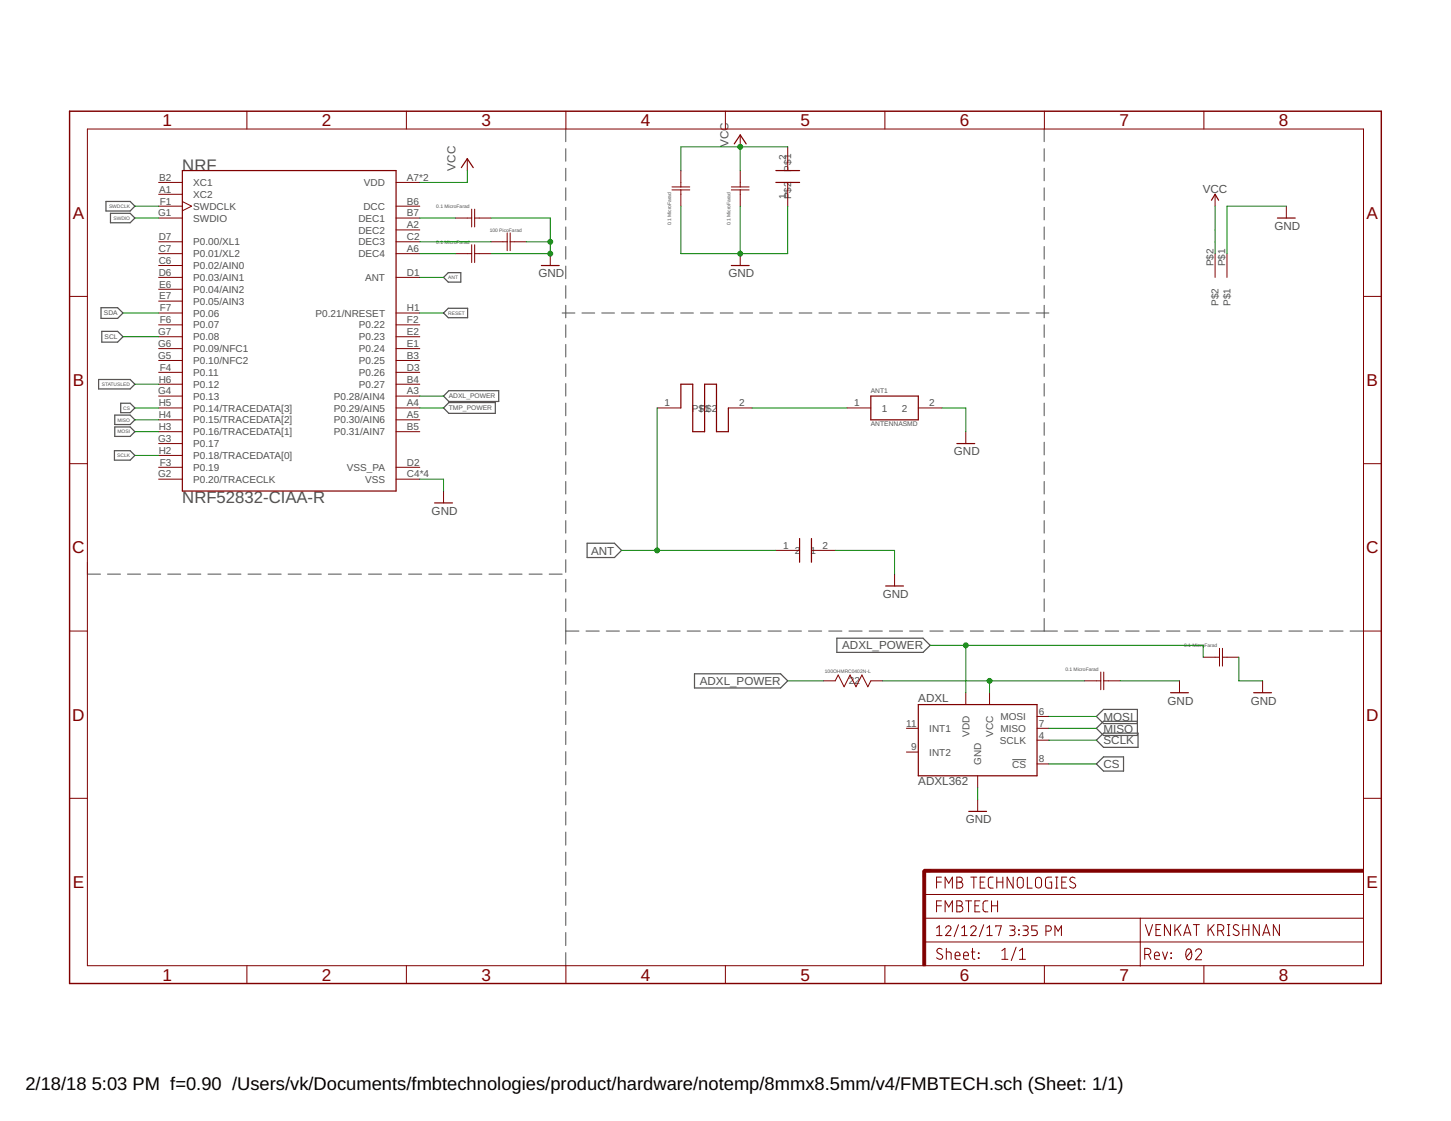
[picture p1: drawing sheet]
<svg xmlns="http://www.w3.org/2000/svg" width="279mm" height="216mm" viewBox="0 0 279 216" stroke-linecap="round" stroke-linejoin="round" font-family="sans-serif">
<g fill="none" stroke="#505050" stroke-width=".19">
<path d="M108.9 24.8v2.5M108.9 28.6v2.5M108.9 32.4v2.4M108.9 36.2v2.4M108.9 39.9v2.5M201.1 24.8v2.5M201.1 28.6v2.5M201.1 32.4v2.4M201.1 36.2v2.4M201.1 39.9v2.5M108.9 43.7v2.4M108.9 47.5v2.4"/>
<path d="M108.9 51.2v2.5M108.9 55v2.4M108.9 58.8v2.4M201.1 43.7v2.4M201.1 47.5v2.4M201.1 51.2v2.5M201.1 55v2.4M201.1 58.8v2.4M108.2 60.3h2.5M108.9 62.6v2.4M108.9 66.3v2.4M108.9 70.1v2.4"/>
<path d="M108.9 73.9v2.4M108.9 77.6v2.5M112.1 60.3h2.4M115.9 60.3h2.4M119.7 60.3h2.4M123.5 60.3h2.4M127.3 60.3h2.4M131.1 60.3h2.4M134.9 60.3h2.4M138.7 60.3h2.4M142.5 60.3h2.4M146.3 60.3h2.4"/>
<path d="M150.1 60.3h2.4M153.9 60.3h2.4M157.7 60.3h2.4M161.5 60.3h2.4M165.3 60.3h2.4M169.1 60.3h2.5M172.9 60.3h2.4M176.7 60.3h2.5M180.5 60.3h2.5M184.3 60.3h2.5M188.1 60.3h2.5M191.9 60.3h2.5"/>
<path d="M195.7 60.3h2.5M199.5 60.3h2.5M201.1 62.6v2.4M201.1 66.3v2.4M201.1 70.1v2.4M201.1 73.9v2.4M201.1 77.6v2.5M108.9 81.4v2.4M108.9 85.2v2.4M108.9 89v2.4M108.9 92.7v2.4M108.9 96.5v2.4"/>
<path d="M201.1 81.4v2.4M201.1 85.2v2.4M201.1 89v2.4M201.1 92.7v2.4M201.1 96.5v2.4M16.8 108.3v2.3h2.5M20.7 110.6h2.5M24.6 110.6h2.5M28.4 110.6h2.5M32.3 110.6h2.5M36.2 110.6h2.5M40 110.6h2.5"/>
<path d="M43.9 110.6h2.5M47.8 110.6h2.5M51.6 110.6h2.5M55.5 110.6h2.5M59.4 110.6h2.5M63.2 110.6h2.5M67.1 110.6h2.5M71 110.6h2.5M74.8 110.6h2.5M78.7 110.6h2.5M82.5 110.6h2.6M86.4 110.6h2.5"/>
<path d="M90.3 110.6h2.5M94.1 110.6h2.6M98 110.6h2.5M101.9 110.6h2.5M105.7 110.6h2.5M108.9 100.3v2.4M108.9 104v2.4M108.9 107.8v2.4M108.9 111.6v2.4M108.9 115.3v2.5M108.9 119.1v5M201.1 100.3v2.4"/>
<path d="M201.1 104v2.4M201.1 107.8v2.4M201.1 111.6v2.4M201.1 115.3v2.5M201.1 119.1v2.4M108.9 125.4v2.5M108.9 129.3v2.5M108.9 133.2v2.5M108.9 137v2.6M108.9 121.5h2.6M112.8 121.5h2.6M116.7 121.5h2.6"/>
<path d="M120.6 121.5h2.6M124.5 121.5h2.6M128.4 121.5h2.6M132.3 121.5h2.6M136.2 121.5h2.5M140.1 121.5h2.5M144 121.5h2.5M147.9 121.5h2.5M151.8 121.5h2.5M155.7 121.5h2.5M159.6 121.5h2.5M163.5 121.5h2.5"/>
<path d="M167.4 121.5h2.5M171.3 121.5h2.5M175.2 121.5h2.5M179 121.5h2.6M182.9 121.5h2.6M186.8 121.5h2.6M190.7 121.5h2.6M194.6 121.5h2.6M198.5 121.5h5.1M205 121.5h2.6M208.9 121.5h2.6M212.8 121.5h2.6"/>
<path d="M216.8 121.5h2.6M220.7 121.5h2.6M224.6 121.5h2.6M228.5 121.5h2.6M232.5 121.5h2.6M236.4 121.5h2.6M240.3 121.5h2.6M244.3 121.5h2.5M248.2 121.5h2.6M252.1 121.5h2.6M256 121.5h2.6M260 121.5h2.6"/>
<path d="M108.9 140.9v2.5M108.9 144.8v2.5M108.9 148.6v2.6M108.9 152.5v2.5M108.9 156.4v2.5M194.9 146.3h2.7M108.9 160.3v2.5M108.9 164.1v2.5M108.9 168v2.5M108.9 171.9v2.5M108.9 175.7v2.5M108.9 179.6v2.5"/>
<path d="M108.9 183.5v2.5"/>
</g>
<g fill="none" stroke="#505050" stroke-width=".23">
<path d="M20.4 38.8h4.7l.9 .9-.9 .9h-4.7zM19.5 59.3h3.1l1.1 1-1.1 1h-3.1zM21.3 41.1h3.8l.9 .9-.9 .9h-3.8zM85.4 53.4l.9-.9h2.4v1.8h-2.4zM19 73.1h6.1l.9 .9-.9 .9h-6.1zM19.6 63.8h3l1.1 1.1-1.1 1h-3zM22.1 79.9h3l.9 1-.9 .9h-3zM23.2 77.7h1.9l.9 .9-.9 .9h-1.9zM85.4 60.3l.9-.9h3.7v1.8h-3.7zM86.4 75.2h9.6v2.1h-9.6l-1-1zM86.4 77.5h9v2.1h-9l-1-1zM22 86.8h3.1l.9 .9-.9 .9h-3.1z"/>
<path d="M22.1 82.2h3l.9 .9-.9 1h-3zM113.1 104.6h5.2l1.4 1.4-1.4 1.4h-5.2zM133.7 129.8h16.6l1.4 1.3-1.4 1.4h-16.6zM161.1 122.9h16.6l1.4 1.4-1.4 1.3h-16.6zM219 138.9h-6.5l-1.4 1.4 1.4 1.3h6.5v-5h-6.5l-1.4 1.4 1.4 1.4h6.5M211.1 142.6l1.4-1.4h6.6v2.7h-6.6zM211.1 147.1l1.4-1.3h3.8v2.7h-3.8z"/>
</g>
<g fill="#800000" stroke="#800000" stroke-width=".19">
<path d="M177.7 167.7h.5v18.3h-.5z"/>
<path d="M178 167.4h84.6v.6h-84.6z"/>
</g>
<g fill="none" stroke="#800000" stroke-width=".19">
<path d="M16.8 24.8h245.8v161.2h-245.8zM30.5 37.4h4.6M30.5 35.1h4.6M30.5 39.7h4.6M35.1 38.8l1.8 .9-1.8 .9M47.5 21.4v3.4M76.3 35.1h4.5M76.3 39.7h4.5M78.3 21.4v3.4M90 30.6v2.3M109 21.4v3.4M129.4 36.6h3.4"/>
<path d="M129.4 36h3.4M131.1 32.9v3.1M131.1 36.6v3.1M139.7 21.4v3.4M140.8 36.6h3.5M140.8 36h3.5M142.5 26v2.3M142.5 32.9v3.1M142.5 36.6v3.1M151.7 28.3v4.6M151.7 35.1v4.6M170.4 21.4v3.4"/>
<path d="M201.1 21.4v3.4M231.8 21.4v3.4M234 37.4v2.3M247.7 39.7v2.3M13.4 57.1h3.4M30.5 48.9h4.6M30.5 42h4.6M30.5 46.6h4.6M30.5 51.1h4.6M30.5 53.4h4.6M30.5 55.7h4.6M30.5 58h4.6"/>
<path d="M76.3 44.3h4.5M76.3 48.9h4.5M76.3 42h4.5M76.3 46.6h4.5M76.3 53.4h4.5M87.7 48.9h3.1M87.7 42h3.1M90.8 40.3v3.4M90.8 47.1v3.5M91.4 48.9h3.2M91.4 42h3.2M91.4 40.3v3.4"/>
<path d="M91.4 47.1v3.5M94.6 46.6h3.1M97.7 44.9v3.4M98.2 46.6h3.2M98.2 44.9v3.4M106 48.9v2.2M142.5 48.9v2.2M234 48.9v4.5M236.3 48.9v4.5M262.6 57.1h3.4M30.5 76.3h4.6M30.5 78.6h4.6"/>
<path d="M30.5 69.4h4.6M30.5 71.7h4.6M30.5 74h4.6M30.5 60.3h4.6M30.5 62.6h4.6M30.5 64.9h4.6M30.5 67.1h4.6M76.3 76.3h4.5M76.3 78.6h4.5M76.3 69.4h4.5M76.3 71.7h4.5M76.3 74h4.5"/>
<path d="M76.3 60.3h4.5M76.3 62.6h4.5M76.3 64.9h4.5M76.3 67.1h4.5M126.5 78.6h4.6M140.3 78.6h4.5M163.1 78.6h4.6M176.8 78.6h4.6M13.4 89.3h3.4M30.5 80.9h4.6M30.5 83.1h4.6M30.5 85.4h4.6"/>
<path d="M30.5 87.7h4.6M30.5 90h4.6M30.5 92.3h4.6M76.3 80.9h4.5M76.3 83.1h4.5M76.3 90h4.5M76.3 92.3h4.5M85.4 94.6v2.3M186 83.1v2.3M262.6 89.3h3.4M149.4 106h4.6M156.3 106h4.5"/>
<path d="M172.3 110.6v2.3M13.4 121.5h3.4M158.5 131.1h2.3l.6-1.1 1.1 2.3 1.2-2.3 1.1 2.3 1.2-2.3 1.1 2.3 .6-1.2h2.3M186 133.4v2.3M190.5 133.4v2.3M199.7 138h2.3M208.8 131.1h3.2M212 129.4v3.4M212.5 131.1h3.2M212.5 129.4v3.4M227.1 131.1v2.3M231.7 126.6h3.1"/>
<path d="M234.8 124.9v3.4M235.4 126.6h3.1M235.4 124.9v3.4M243.1 131.1v2.3M262.6 121.5h3.4M13.4 153.8h3.4M174.5 140.3h2.3M174.5 144.8h2.3M188.3 149.4v2.3M188.3 154v2.3M199.7 140.3h2.3M199.7 142.6h2.3"/>
<path d="M199.7 147.1h2.3M262.6 153.8h3.4M178 176.8h84.6M178 172.3h84.6M180.3 174.5h1M180.3 178.7l.6-.4v1.9M180.3 169.9h1M181.3 168.9h-1v2.1M181.3 173.5h-1v2.1M182 171v-2.1l.7 1.2 .7-1.2v2.1M182 175.6v-2.1l.7 1.2 .7-1.2v2.1M182.1 178.7a.52 .52 0 0 1 .7-.4 .52 .52 0 0 1 .2 .8l-.9 1.1h1"/>
<path d="M184.2 173.5h.6a.48 .48 0 0 1 .5 .5 .48 .48 0 0 1-.5 .5 .58 .58 0 0 1 .6 .5 .58 .58 0 0 1-.6 .6h-.6zM184.2 168.9h.6a.48 .48 0 0 1 .5 .5 .48 .48 0 0 1-.5 .5 .58 .58 0 0 1 .6 .6 .58 .58 0 0 1-.6 .5h-.6zM184.2 174.5h.6M184.2 169.9h.6M184.6 178.1l-.9 2.3M185.2 178.7l.5-.4v1.9M185.9 173.5h1.2M186.5 173.5v2.1M186.9 178.7a.52 .52 0 0 1 .7-.4 .52 .52 0 0 1 .2 .8l-.9 1.1h1.1M186.9 168.9h1.2M187.5 168.9v2.1M187.7 174.5h.7"/>
<path d="M188.7 173.5h-1v2.1h1M188.7 169.9h.7M189.4 178.1l-.8 2.3M189.7 168.9h-1v2.1h1M190 178.7l.5-.4v1.9M190.2 173.5h-.6l-.3 .5v1.3l.3 .3h.6M190.9 174.5h1.2M190.9 173.5v2.1M191.2 168.9l-.6 .1-.3 .4v1.4l.3 .2h.6M191.7 178.5v-.2h1.1l-.5 1.9M191.9 169.9h1.2M191.9 168.9v2.1"/>
<path d="M192.1 173.5v2.1M193.1 168.9v2.1M194.4 178.3h.6a.41 .41 0 0 1 .5 .4 .41 .41 0 0 1-.5 .4h-.4M194.9 179.1a.53 .53 0 0 1 .6 .6 .53 .53 0 0 1-.6 .5h-.5M195.1 168.9v2.1l-1.2-2.1v2.1M196 169.1l.6-.1a.54 .54 0 0 1 .4 .5v1a.58 .58 0 0 1-.5 .5 .58 .58 0 0 1-.6-.5zM196.2 179.1l.1 .1zM196.2 179.9l.1 .1zM197 178.3h.6a.41 .41 0 0 1 .4 .4 .41 .41 0 0 1-.4 .4h-.5M197.5 179.1a.53 .53 0 0 1 .5 .6 .53 .53 0 0 1-.5 .5h-.5M197.8 168.9v2.1h1M199.5 169.1l.4-.1 .5 .1a1.93 1.93 0 0 1 .1 1.6 .58 .58 0 0 1-.6 .3 .58 .58 0 0 1-.5-.5z"/>
<path d="M199.7 178.3h-1v.8h.6a.54 .54 0 0 1 .4 .6 .54 .54 0 0 1-.4 .5h-.6M201.4 179.3h.5a.52 .52 0 0 0 .5-.5 .52 .52 0 0 0-.5-.5h-.5v1.9M202.5 168.9l-.9 .1-.2 .2-.1 1.4 .3 .4h.9v-1.1h-.4M203.2 168.9h.5M203.2 171h.5M203.5 168.9v2.1M204.4 169.9h.8M205.4 168.9h-1v2.1h1M207 169.1a.52 .52 0 0 0-.8-.1 .52 .52 0 0 0 0 .8l.7 .4a.49 .49 0 0 1 .2 .6 .49 .49 0 0 1-.7 .2l-.4-.2M219.6 176.8v9.3M220.5 178.1l.7 2.1 .7-2.1M222.6 179h.7"/>
<path d="M223.5 178.1h-.9v2.1h.9M225.4 178.1v2.1l-1.2-2.1v2.1M226.2 178.1v2.1M226.7 178.9l.7 1.3M227.4 178.1l-1.2 1.3M228.1 179.7h1.1M229.8 178.1h1.1M230.4 178.1v2.1M232.6 178.1v2.1M233.1 178.9l.7 1.3M233.8 178.1l-1.2 1.3M234.5 179.3h.6a.59 .59 0 0 0 .6-.6 .59 .59 0 0 0-.6-.6h-.6v2.1"/>
<path d="M235.2 179.3l.4 .9M236.3 178.1h.5M236.6 178.1v2.1M238.5 178.3a.53 .53 0 0 0-.8-.1 .53 .53 0 0 0 0 .8l.7 .3a.53 .53 0 0 1 0 .8 .53 .53 0 0 1-.8-.1l-.2-.1M239.3 179h1.2M239.3 178.1v2.1M240.5 178.1v2.1M242.5 178.1v2.1l-1.2-2.1v2.1M243.3 179.7h1.1M246.4 178.1v2.1l-1.2-2.1v2.1M47.5 186v3.4M78.3 186v3.4"/>
<path d="M109 186v3.4M139.7 186v3.4M170.4 186v3.4M178 181.4h84.6M180.3 180.2h1.1M181.4 182.8a.52 .52 0 0 0-.8-.1 .52 .52 0 0 0 0 .8l.7 .4a.53 .53 0 0 1 .1 .8 .53 .53 0 0 1-.8-.1l-.3-.1M182.2 183.3h.6l.3 .3 .1 1.2M182.2 182.6v2.2M183.9 184.1h.9a.49 .49 0 0 0-.3-.7 .49 .49 0 0 0-.6 .4l.1 .9 .8 .1M185.2 180.2h1M185.5 184.1h1a.49 .49 0 0 0-.3-.7 .49 .49 0 0 0-.7 .4l.1 .9 .9 .1M187 183.3h.7"/>
<path d="M187.3 182.6v1.9l.4 .3M188.4 183.5l.1 .1zM188.4 184.5l.1 .1zM190 180.2h1.1M192.9 183.1l.6-.5v2.2M192.9 184.8h1.2M195.7 182.4l-1 2.6M196.3 184.8h1.2M196.3 183.1l.6-.5v2.2M201.1 186v3.4M203.1 180.2v-1.9l.7 1 .6-1v1.9M220.4 183.8h.6a.59 .59 0 0 0 .6-.6 .59 .59 0 0 0-.6-.6h-.6v2.2"/>
<path d="M221.1 183.8l.5 1M222.3 184.1h.9a.5 .5 0 0 0-.3-.7 .5 .5 0 0 0-.6 .4l.1 .9 .8 .1M223.9 183.3l.4 1.5 .5-1.5M225.5 184.5l.1 .1zM225.5 183.5l.1 .1zM227.9 180.2l.7-2.1 .7 2.1M228.6 182.9l.3-.1a1.25 1.25 0 0 1 .4 1.8 .55 .55 0 0 1-.7 .2 .55 .55 0 0 1-.3-.7l.1-.8zM229.4 183.2l-1 1.2M230.2 183.2a.58 .58 0 0 1 .8-.4 .58 .58 0 0 1 .2 .9l-1 1.1h1.2M231.8 186v3.4M236.3 180.2h.5M243.1 180.2l.7-2.1 .7 2.1"/>
</g>
<path d="M179.1 167.7h-1.1v1.1" fill="none" stroke="#800000" stroke-width=".55"/>
<path d="M13.4 21.4h252.6v168h-252.6z" fill="none" stroke="#800000" stroke-width=".28"/>
<g fill="none" stroke="#800000" stroke-width=".23">
<path d="M35.1 32.9h41.2v61.7h-41.2zM88.8 32.3l1.2-1.7 1.1 1.7M141.4 27.7l1.1-1.7 1.2 1.7M149.4 32.9h4.6M149.4 35.1h4.6M233.3 38.6l.7-1.2 .7 1.2M104.2 51.1h3.5M140.8 51.1h3.5M246 42h3.4M131.1 78.6v-4.6h2.3v9.1h2.3v-9.1h2.3v9.1h2.3v-4.5M167.7 76.3h9.1v4.6h-9.1zM83.7 96.9h3.4"/>
<path d="M184.3 85.4h3.4M154 103.7v4.6M156.3 103.7v4.6M170.5 112.9h3.5M176.8 135.7h22.9v13.7h-22.9zM225.4 133.4h3.4M241.4 133.4h3.4M186.5 156.3h3.5"/>
</g>
<g fill="none" stroke="#008000" stroke-width=".19">
<path d="M26 39.7h4.5M90 32.9v2.2h-9.2M131.1 39.7v9.2h20.6v-9.2M142.5 28.3v4.6M142.5 39.7v9.2M151.7 28.3h-20.6v4.6M234 39.7v9.2M247.7 39.7h-11.4v9.2M26 42h4.5M80.8 42h6.9M80.8 48.9h6.9M80.8 46.6h13.8"/>
<path d="M80.8 53.4h4.6M94.6 42h11.4v6.9h-11.4M101.4 46.6h4.6M23.7 60.3h6.8M23.7 64.9h6.8M26 78.6h4.5M26 74h4.5M80.8 60.3h4.6M80.8 76.3h4.6M80.8 78.6h4.6M126.5 78.6v27.4M144.8 78.6h18.3"/>
<path d="M181.4 78.6h4.6v4.5M26 87.7h4.5M26 83.1h4.5M26 80.9h4.5M80.8 92.3h4.6v2.3M119.7 106h29.7M160.8 106h11.5v4.6M151.7 131.1h6.8M170 131.1h38.8M179.1 124.3h52.6v2.3M186 124.3v9.1M190.5 131.1v2.3"/>
<path d="M202 138h9.1M215.7 131.1h11.4M238.5 126.6v4.5h4.6M188.3 151.7v2.3M202 142.6h9.1M202 140.3h9.1M202 147.1h9.1"/>
</g>
<g fill="#008000" stroke="#008000" stroke-width=".19">
<circle cx="126.5" cy="106" r=".47"/>
<circle cx="186" cy="124.3" r=".47"/>
<circle cx="106" cy="48.9" r=".47"/>
<circle cx="106" cy="46.6" r=".47"/>
<circle cx="142.5" cy="48.9" r=".47"/>
<circle cx="142.5" cy="28.3" r=".47"/>
<circle cx="190.5" cy="131.1" r=".47"/>
</g>
<g font-size="3.5">
<text x="4.9" y="210">2/18/18</text>
<text x="17.7" y="210">5:03 PM f=0.90 /Users/vk/Documents/fmbtechnologies/product/hardware/notemp/8mmx8.5mm/v4/FMBTECH.sch (Sheet: 1/1)</text>
</g>
<g font-size="3.3" fill="#800000">
<text x="31.3" y="24.3">1</text>
<text x="62" y="24.3">2</text>
<text x="92.7" y="24.3">3</text>
<text x="123.4" y="24.3">4</text>
<text x="154.1" y="24.3">5</text>
<text x="184.8" y="24.3">6</text>
<text x="215.6" y="24.3">7</text>
<text x="246.3" y="24.3">8</text>
<text x="14" y="42.1">A</text>
<text x="263.2" y="42.1">A</text>
<text x="14" y="74.4">B</text>
<text x="263.2" y="74.4">B</text>
<text x="13.9" y="106.6">C</text>
<text x="263.1" y="106.6">C</text>
<text x="13.9" y="138.8">D</text>
<text x="263.1" y="138.8">D</text>
<text x="14" y="171">E</text>
<text x="263.2" y="171">E</text>
<text x="31.3" y="188.9">1</text>
<text x="62" y="188.9">2</text>
<text x="92.7" y="188.9">3</text>
<text x="123.4" y="188.9">4</text>
<text x="154.1" y="188.9">5</text>
<text x="184.8" y="188.9">6</text>
<text x="215.6" y="188.9">7</text>
<text x="246.3" y="188.9">8</text>
</g>
<g font-size="3.2" fill="#505050">
<text x="35.1" y="32.8">NRF</text>
<text x="35.1" y="96.9">NRF52832-CIAA-R</text>
</g>
<g font-size="2.2" fill="#505050">
<text x="140.3" y="28.3" transform="rotate(-90 140.3 28.3)">VCC</text>
<text x="87.7" y="32.9" transform="rotate(-90 87.7 32.9)">VCC</text>
<text x="231.6" y="37.2">VCC</text>
<text x="245.4" y="44.3">GND</text>
<text x="103.7" y="53.4">GND</text>
<text x="140.3" y="53.4">GND</text>
<text x="183.7" y="87.7">GND</text>
<text x="83.1" y="99.1">GND</text>
<text x="113.8" y="106.8">ANT</text>
<text x="170" y="115.1">GND</text>
<text x="162.2" y="125.1">ADXL_POWER</text>
<text x="134.7" y="131.9">ADXL_POWER</text>
<text x="176.8" y="135.2">ADXL</text>
<text x="224.8" y="135.7">GND</text>
<text x="240.8" y="135.7">GND</text>
<text x="212.5" y="143.4">SCLK</text>
<text x="212.5" y="138.8">MOSI</text>
<text x="212.5" y="141.1">MISO</text>
<text x="212.5" y="147.9">CS</text>
<text x="176.8" y="151.3">ADXL362</text>
<text x="186" y="158.6">GND</text>
</g>
<g font-size="1.9" fill="#505050">
<text x="30.7" y="34.8">B2</text>
<text x="37.2" y="35.8">XC1</text>
<text x="70.1" y="35.8">VDD</text>
<text x="78.4" y="34.8">A7*2</text>
<text x="151.4" y="30.8" transform="rotate(-90 151.4 30.8)">2</text>
<text x="152.4" y="33" transform="rotate(-90 152.4 33)">P$1</text>
<text x="30.4" y="41.7">G1</text>
<text x="30.7" y="37.1">A1</text>
<text x="30.8" y="39.4">F1</text>
<text x="37.2" y="38.1">XC2</text>
<text x="37.2" y="40.4">SWDCLK</text>
<text x="70" y="40.4">DCC</text>
<text x="78.4" y="39.4">B6</text>
<text x="78.4" y="41.7">B7</text>
<text x="151.4" y="38.3" transform="rotate(-90 151.4 38.3)">1</text>
<text x="152.4" y="38.4" transform="rotate(-90 152.4 38.4)">P$2</text>
<text x="30.6" y="46.3">D7</text>
<text x="37.2" y="47.3">P0.00/XL1</text>
<text x="37.2" y="42.7">SWDIO</text>
<text x="69" y="45">DEC2</text>
<text x="69" y="42.7">DEC1</text>
<text x="69" y="47.3">DEC3</text>
<text x="78.4" y="44">A2</text>
<text x="78.4" y="46.3">C2</text>
<text x="30.6" y="48.5">C7</text>
<text x="30.6" y="50.8">C6</text>
<text x="30.6" y="53.1">D6</text>
<text x="37.2" y="49.5">P0.01/XL2</text>
<text x="37.2" y="51.8">P0.02/AIN0</text>
<text x="69" y="49.5">DEC4</text>
<text x="78.4" y="48.5">A6</text>
<text x="78.4" y="53.1">D1</text>
<text x="233.7" y="51.3" transform="rotate(-90 233.7 51.3)">P$2</text>
<text x="235.9" y="51.3" transform="rotate(-90 235.9 51.3)">P$1</text>
<text x="30.7" y="55.4">E6</text>
<text x="30.7" y="57.7">E7</text>
<text x="30.8" y="60">F7</text>
<text x="37.2" y="54.1">P0.03/AIN1</text>
<text x="37.2" y="56.4">P0.04/AIN2</text>
<text x="37.2" y="58.7">P0.05/AIN3</text>
<text x="70.3" y="54.1">ANT</text>
<text x="78.4" y="60">H1</text>
<text x="234.7" y="59" transform="rotate(-90 234.7 59)">P$2</text>
<text x="236.9" y="59" transform="rotate(-90 236.9 59)">P$1</text>
<text x="30.4" y="64.5">G7</text>
<text x="30.8" y="62.3">F6</text>
<text x="37.2" y="61">P0.06</text>
<text x="37.2" y="63.3">P0.07</text>
<text x="37.2" y="65.5">P0.08</text>
<text x="60.8" y="61">P0.21/NRESET</text>
<text x="69.1" y="63.3">P0.22</text>
<text x="69.1" y="65.5">P0.23</text>
<text x="78.4" y="62.3">F2</text>
<text x="78.4" y="64.5">E2</text>
<text x="30.4" y="69.1">G5</text>
<text x="30.4" y="66.8">G6</text>
<text x="30.8" y="71.4">F4</text>
<text x="37.2" y="70.1">P0.10/NFC2</text>
<text x="37.2" y="67.8">P0.09/NFC1</text>
<text x="69.1" y="67.8">P0.24</text>
<text x="69.1" y="70.1">P0.25</text>
<text x="78.4" y="66.8">E1</text>
<text x="78.4" y="69.1">B3</text>
<text x="78.4" y="71.4">D3</text>
<text x="30.4" y="76">G4</text>
<text x="30.6" y="73.7">H6</text>
<text x="37.2" y="72.4">P0.11</text>
<text x="37.2" y="74.7">P0.12</text>
<text x="37.2" y="77">P0.13</text>
<text x="64.3" y="77">P0.28/AIN4</text>
<text x="69.1" y="72.4">P0.26</text>
<text x="69.1" y="74.7">P0.27</text>
<text x="78.4" y="76">A3</text>
<text x="78.4" y="73.7">B4</text>
<text x="30.6" y="78.2">H5</text>
<text x="30.6" y="80.5">H4</text>
<text x="30.6" y="82.8">H3</text>
<text x="37.2" y="79.3">P0.14/TRACEDATA[3]</text>
<text x="37.2" y="81.5">P0.15/TRACEDATA[2]</text>
<text x="37.2" y="83.8">P0.16/TRACEDATA[1]</text>
<text x="64.3" y="79.3">P0.29/AIN5</text>
<text x="64.3" y="81.5">P0.30/AIN6</text>
<text x="64.3" y="83.8">P0.31/AIN7</text>
<text x="78.4" y="78.2">A4</text>
<text x="78.4" y="80.5">A5</text>
<text x="78.4" y="82.8">B5</text>
<text x="127.9" y="78.2">1</text>
<text x="133.2" y="79.3">P$P1$2</text>
<text x="142.4" y="78.2">2</text>
<text x="164.5" y="78.2">1</text>
<text x="169.8" y="79.3">1</text>
<text x="173.6" y="79.3">2</text>
<text x="178.9" y="78.2">2</text>
<text x="30.4" y="85.1">G3</text>
<text x="30.6" y="87.4">H2</text>
<text x="30.8" y="89.7">F3</text>
<text x="37.2" y="86.1">P0.17</text>
<text x="37.2" y="88.4">P0.18/TRACEDATA[0]</text>
<text x="78.4" y="89.7">D2</text>
<text x="30.4" y="92">G2</text>
<text x="37.2" y="90.7">P0.19</text>
<text x="37.2" y="93">P0.20/TRACECLK</text>
<text x="66.8" y="90.7">VSS_PA</text>
<text x="70.3" y="93">VSS</text>
<text x="78.4" y="92">C4*4</text>
<text x="150.8" y="105.7">1</text>
<text x="153.1" y="106.7">2</text>
<text x="156.1" y="106.7">1</text>
<text x="158.4" y="105.7">2</text>
<text x="163.4" y="131.8">22</text>
<text x="200" y="137.7">6</text>
<text x="174.5" y="140">11</text>
<text x="178.9" y="141">INT1</text>
<text x="186.7" y="141.9" transform="rotate(-90 186.7 141.9)">VDD</text>
<text x="191.2" y="141.9" transform="rotate(-90 191.2 141.9)">VCC</text>
<text x="192.5" y="143.3">SCLK</text>
<text x="192.6" y="138.7">MOSI</text>
<text x="192.6" y="141">MISO</text>
<text x="200" y="140">7</text>
<text x="200" y="142.2">4</text>
<text x="175.4" y="144.5">9</text>
<text x="178.9" y="145.5">INT2</text>
<text x="188.9" y="147.3" transform="rotate(-90 188.9 147.3)">GND</text>
<text x="194.9" y="147.8">CS</text>
<text x="200" y="146.8">8</text>
</g>
<g font-size="1.3" fill="#505050">
<text x="20" y="60.7">SDA</text>
<text x="20.1" y="65.3">SCL</text>
<text x="86.4" y="76.7">ADXL_POWER</text>
<text x="167.7" y="75.7">ANT1</text>
<text x="86.4" y="79">TMP_POWER</text>
<text x="167.7" y="82">ANTENNASMD</text>
</g>
<g font-size="1" fill="#505050">
<text x="21" y="40">SWDCLK</text>
<text x="84" y="40.1">0.1 MicroFarad</text>
<text x="21.8" y="42.3">SWDIO</text>
<text x="84" y="47">0.1 MicroFarad</text>
<text x="94.3" y="44.7">100 PicoFarad</text>
<text x="129.2" y="43.4" transform="rotate(-90 129.2 43.4)">0.1 MicroFarad</text>
<text x="140.7" y="43.4" transform="rotate(-90 140.7 43.4)">0.1 MicroFarad</text>
<text x="86.3" y="53.8">ANT</text>
<text x="86.3" y="60.6">RESET</text>
<text x="19.6" y="74.3">STATUSLED</text>
<text x="22.6" y="83.5">MOSI</text>
<text x="22.6" y="81.2">MISO</text>
<text x="23.7" y="78.9">CS</text>
<text x="22.6" y="88">SCLK</text>
<text x="228" y="124.7">0.1 Micro</text>
<text x="231.9" y="124.7">Farad</text>
<text x="158.8" y="129.5">100OHMRC0402N-L</text>
<text x="205.1" y="129.3">0.1 MicroFarad</text>
</g>
</svg>
